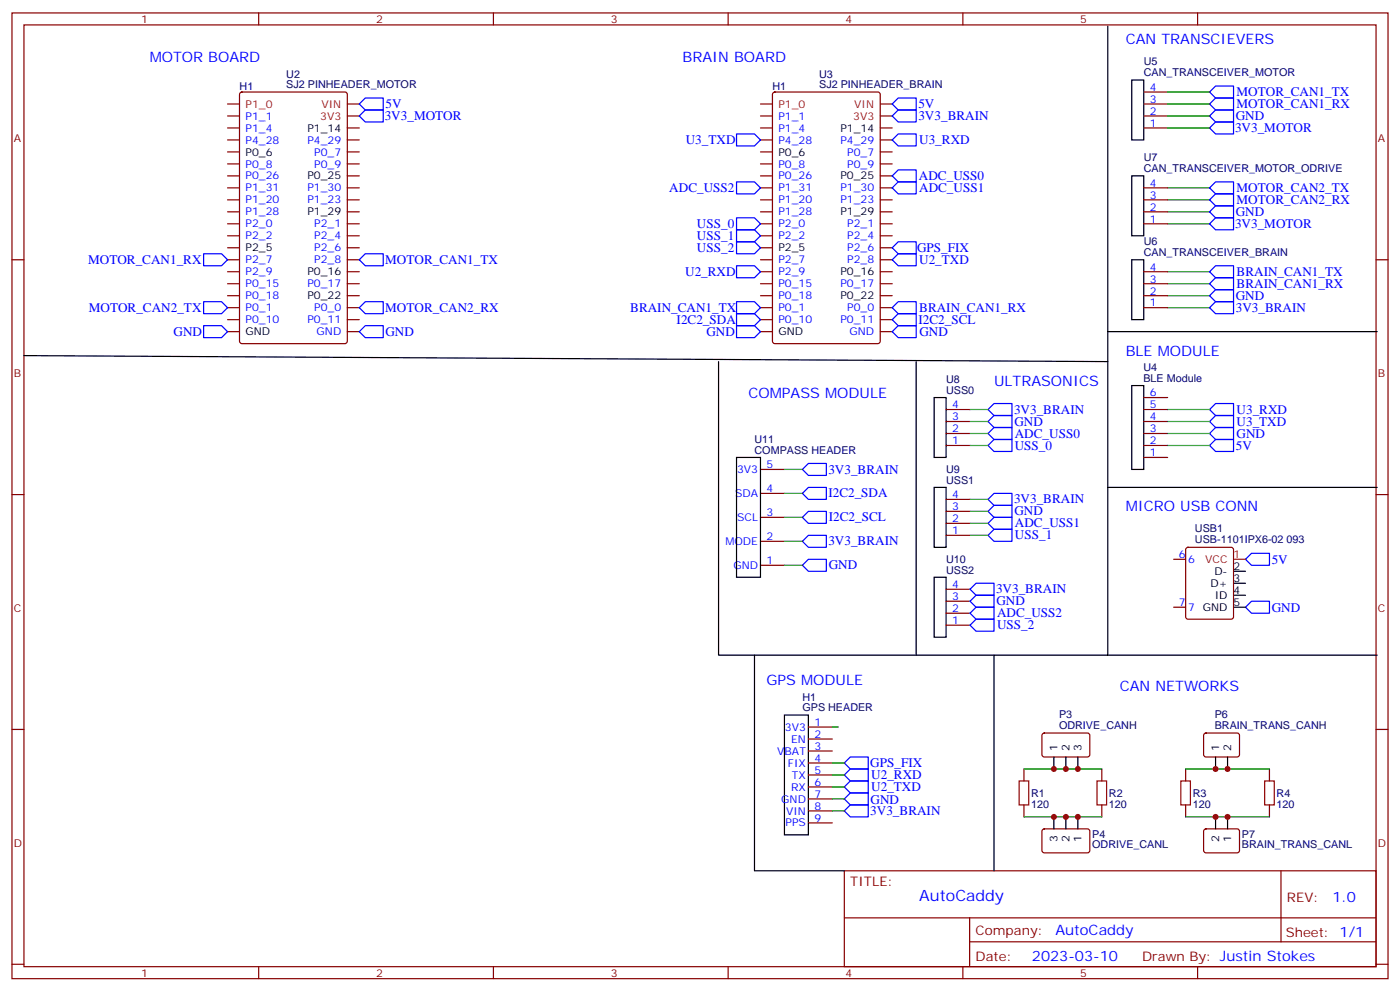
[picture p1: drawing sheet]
<svg xmlns="http://www.w3.org/2000/svg" width="412mm" height="292mm" viewBox="0 0 412 292" stroke-linecap="round" stroke-linejoin="round" font-family="sans-serif">
<g fill="none" stroke="#870000" stroke-width=".35">
<path d="M3.5 3.8h405.4v284.3h-405.4zM7.1 7.3h398.2v277.3h-398.2zM76.2 3.8v3.5M145.3 3.8v3.5M214.5 3.8v3.5M283.6 3.8v3.5M352.8 3.8v3.5M67 30.6h3.6M67 34.1h3.6M67 37.7h3.6M70.8 27.3l.5-.2h30.3l.7 .4v73l-.5 .6-30.5 .1-.7-.5v-72.9zM102.3 30.6h3.5"/>
<path d="M102.3 34.1h3.5M102.3 37.7h3.5M224 30.6h3.5M224 34.1h3.5M224 37.7h3.5M227.8 27.3l.4-.2h30.4l.6 .4 .1 73-.5 .6-30.6 .1-.6-.5-.1-72.9zM259.3 30.6h3.5M259.3 34.1h3.5M259.3 37.7h3.5M336.9 30.6h7.1M336.9 34.1h7.1M336.9 37.7h7.1"/>
<path d="M336.9 27.1h7.1M67 41.2h3.6M67 44.7h3.6M67 48.3h3.6M67 51.8h3.6M67 55.3h3.6M67 58.8h3.6M102.3 41.2h3.5M102.3 44.7h3.5M102.3 48.3h3.5M102.3 51.8h3.5M102.3 55.3h3.5"/>
<path d="M102.3 58.8h3.5M224 41.2h3.5M224 44.7h3.5M224 48.3h3.5M224 51.8h3.5M224 55.3h3.5M224 58.8h3.5M259.3 41.2h3.5M259.3 44.7h3.5M259.3 48.3h3.5M259.3 51.8h3.5M259.3 55.3h3.5"/>
<path d="M259.3 58.8h3.5M336.9 55.3h7.1M336.9 58.8h7.1M3.5 76.5h3.6M67 76.5h3.6M67 62.4h3.6M67 65.9h3.6M67 69.4h3.6M67 73h3.6M102.3 76.5h3.5M102.3 62.4h3.5M102.3 65.9h3.5"/>
<path d="M102.3 69.4h3.5M102.3 73h3.5M224 76.5h3.5M224 62.4h3.5M224 65.9h3.5M224 69.4h3.5M224 73h3.5M259.3 76.5h3.5M259.3 62.4h3.5M259.3 65.9h3.5M259.3 69.4h3.5M259.3 73h3.5"/>
<path d="M336.9 62.4h7.1M336.9 65.9h7.1M405.3 76.5h3.6M67 80h3.6M67 83.5h3.6M67 87.1h3.6M67 90.6h3.6M67 94.1h3.6M67 97.6h3.6M102.3 80h3.5M102.3 83.5h3.5M102.3 87.1h3.5"/>
<path d="M102.3 90.6h3.5M102.3 94.1h3.5M102.3 97.6h3.5M224 80h3.5M224 83.5h3.5M224 87.1h3.5M224 90.6h3.5M224 94.1h3.5M224 97.6h3.5M259.3 80h3.5M259.3 83.5h3.5M259.3 87.1h3.5"/>
<path d="M259.3 90.6h3.5M259.3 94.1h3.5M259.3 97.6h3.5M336.9 80h7.1M336.9 83.5h7.1M336.9 87.1h7.1M336.9 90.6h7.1M336.9 117.1h7.1M224 138.2h7.1M278.7 120.6h7.1M278.7 124.1h7.1M278.7 127.6h7.1"/>
<path d="M278.7 131.2h7.1M336.9 120.6h7.1M336.9 124.1h7.1M336.9 127.6h7.1M336.9 131.2h7.1M336.9 134.7h7.1M3.5 145.6h3.6M224 145.3h7.1M224 152.3h7.1M224 159.4h7.1M278.7 147h7.1M278.7 150.6h7.1"/>
<path d="M278.7 154.1h7.1M278.7 157.6h7.1M405.3 145.6h3.6M224 166.4h7.1M278.7 173.5h7.1M278.7 177h7.1M345.7 178.8h3.5M345.7 164.7h3.5M349.5 161.4l.5-.3h12.7l.6 .5 .1 20-.5 .7h-12.9l-.7-.4-.1-20zM278.7 180.6h7.1M278.7 184.1h7.1M3.5 214.8h3.6"/>
<path d="M238.1 214.1h7.1M238.1 217.6h7.1M307.2 216l.4-.2 13 .1 .4 .6v6l-.7 .4-13-.1-.4-.6v-5.7zM354.8 216l.4-.2 9.5 .1 .4 .6v6l-.7 .4-9.4-.1-.5-.6v-5.7zM405.3 214.8h3.6M238.1 221.1h7.1M238.1 224.6h7.1M238.1 228.2h7.1M238.1 231.7h7.1M238.1 235.2h7.1M238.1 238.8h7.1M301.6 226.4v3.5"/>
<path d="M301.6 237v3.5M324.6 226.4v3.5M324.6 237v3.5M349.2 226.4v3.5M349.2 237v3.5M373.9 226.4v3.5M373.9 237v3.5M238.1 242.3h7.1M248.7 256.4h156.6v28.2h-156.6zM307.2 244.3l.4-.2h13l.4 .7v5.9l-.7 .4-13-.1-.4-.6v-5.6zM354.8 244.3l.4-.2h9.5l.4 .7v5.9l-.7 .4-9.4-.1-.5-.6v-5.6zM377.3 256.4v20.9"/>
<path d="M248.7 270.2h156.5M285.6 277.3h119.6M285.6 270.2v14.2M3.5 283.9h3.6M76.2 284.6v3.5M145.3 284.6v3.5M214.5 284.6v3.5M283.6 284.6v3.5M352.8 284.6v3.5M405.3 283.9h3.6"/>
</g>
<path d="M300.2 229.9h2.8v7.1h-2.8zM323.1 229.9h2.9v7.1h-2.9zM347.8 229.9h2.9v7.1h-2.9zM372.5 229.9h2.9v7.1h-2.9z" fill="none" stroke="#a10000" stroke-width=".35"/>
<g fill="none" stroke="#000" stroke-width=".35">
<path d="M326.3 7.7v185.2M333.4 23.6h3.5v17.6h-3.5zM333.4 51.8h3.5v17.6h-3.5zM333.4 76.5h3.5v17.6h-3.5zM326.3 97.6h79.4M7.1 104.7l319.2 1.8M211.7 106.5v86.4h10.5M269.9 106.5v86.4M275.2 117.1h3.5v17.6h-3.5zM333.4 113.5h3.5v24.7h-3.5zM217 134.7h7v35.3h-7zM275.2 143.5h3.5v17.6h-3.5z"/>
<path d="M326.3 143.5h79.4M275.2 170h3.5v17.6h-3.5zM363.4 178.8h3.5M363.4 175.3h3.5M363.4 171.7h3.5M363.4 168.2h3.5M292.8 192.9h-70.6v63.5h26.5M326.3 192.9h-33.5v63.5M326.3 192.9h79.4M231.1 210.5h7v35.3h-7zM310.4 222.9v3.5M314 222.9v3.5"/>
<path d="M317.5 222.9v3.5M358.1 222.9v3.5M361.6 222.9v3.5M310.4 240.5v3.6M314 240.5v3.6M317.5 240.5v3.6M358.1 240.5v3.6M361.6 240.5v3.6"/>
</g>
<g fill="none" stroke="#00f" stroke-width=".35">
<path d="M105.8 30.6l1.8-1.7h5.3v3.5h-5.3zM105.8 34.1l1.8-1.7h5.3v3.5h-5.3zM217 39.4h5.2l1.8 1.8-1.8 1.8h-5.2zM262.8 30.6l1.8-1.7h5.3v3.5h-5.3zM262.8 34.1l1.8-1.7h5.3v3.5h-5.3zM356.3 30.6l1.8-1.7h5.3v3.5h-5.3zM356.3 27.1l1.8-1.8h5.3v3.6h-5.3zM358.1 35.9h5.3v3.5h-5.3l-1.8-1.7zM358.1 32.4h5.3v3.5h-5.3l-1.8-1.8zM217 53.6h5.2l1.8 1.7-1.8 1.8h-5.2zM262.8 41.2l1.8-1.8h5.3v3.6h-5.3zM262.8 55.3l1.8-1.7h5.3v3.5h-5.3z"/>
<path d="M262.8 51.8l1.8-1.8h5.3v3.6h-5.3zM356.3 58.8l1.8-1.7h5.3v3.5h-5.3zM358.1 53.6h5.3v3.5h-5.3l-1.8-1.8zM60 74.7h5.3l1.7 1.8-1.7 1.7h-5.3zM105.8 76.5l1.8-1.8h5.3v3.5h-5.3zM217 78.2h5.2l1.8 1.8-1.8 1.8h-5.2zM217 64.1h5.2l1.8 1.8-1.8 1.8h-5.2zM217 67.7h5.2l1.8 1.7-1.8 1.8h-5.2zM217 71.2h5.2l1.8 1.8-1.8 1.7h-5.2zM262.8 76.5l1.8-1.8h5.3v3.5h-5.3zM262.8 73l1.8-1.8h5.3v3.5h-5.3zM356.3 65.9l1.8-1.8h5.3v3.6h-5.3z"/>
<path d="M358.1 78.2h5.3v3.6h-5.3l-1.8-1.8zM358.1 60.6h5.3v3.5h-5.3l-1.8-1.7zM60 95.9h5.3l1.7 1.7-1.7 1.8h-5.3zM60 88.8h5.3l1.7 1.8-1.7 1.8h-5.3zM105.8 97.6l1.8-1.7h5.3v3.5h-5.3zM105.8 90.6l1.8-1.8h5.3v3.6h-5.3zM217 95.9h5.2l1.8 1.7-1.8 1.8h-5.2zM217 88.8h5.2l1.8 1.8-1.8 1.8h-5.2zM217 92.4h5.2l1.8 1.7-1.8 1.8h-5.2zM262.8 97.6l1.8-1.7h5.3v3.5h-5.3zM262.8 90.6l1.8-1.8h5.3v3.6h-5.3zM262.8 94.1l1.8-1.7h5.3v3.5h-5.3z"/>
<path d="M356.3 83.5l1.8-1.7h5.3v3.5h-5.3zM356.3 90.6l1.8-1.8h5.3v3.6h-5.3zM358.1 85.3h5.3v3.5h-5.3l-1.8-1.7zM236.4 138.2l1.7-1.7h5.3v3.5h-5.3zM291 120.6l1.8-1.8h5.3v3.5h-5.3zM291 124.1l1.8-1.8h5.3v3.6h-5.3zM291 127.6l1.8-1.7h5.3v3.5h-5.3zM291 131.2l1.8-1.8h5.3v3.5h-5.3zM356.3 131.2l1.8-1.8h5.3v3.5h-5.3zM356.3 120.6l1.8-1.8h5.3v3.5h-5.3zM358.1 125.9h5.3v3.5h-5.3l-1.8-1.8zM358.1 122.3h5.3v3.6h-5.3l-1.8-1.8z"/>
<path d="M236.4 145.3l1.7-1.8h5.3v3.5h-5.3zM236.4 152.3l1.7-1.7h5.3v3.5h-5.3zM238.1 157.6h5.3v3.5h-5.3l-1.7-1.7zM291 147l1.8-1.7h5.3v3.5h-5.3zM291 150.6l1.8-1.8h5.3v3.5h-5.3zM291 154.1l1.8-1.8h5.3v3.6h-5.3zM291 157.6l1.8-1.7h5.3v3.5h-5.3zM236.4 166.4l1.7-1.7h5.3v3.5h-5.3zM285.8 173.5l1.7-1.8h5.3v3.6h-5.3zM285.8 177l1.7-1.7h5.3v3.5h-5.3zM287.5 178.8h5.3v3.5h-5.3l-1.7-1.7zM366.9 164.7l1.8-1.8h5.2v3.5h-5.2z"/>
<path d="M366.9 178.8l1.8-1.8h5.2v3.6h-5.2zM285.8 184.1l1.7-1.8h5.3v3.5h-5.3zM248.7 235.2l1.8-1.7h5.3v3.5h-5.3zM248.7 231.7l1.8-1.8h5.3v3.6h-5.3zM248.7 228.2l1.8-1.8h5.3v3.5h-5.3zM248.7 238.8l1.8-1.8h5.3v3.5h-5.3zM248.7 224.6l1.8-1.7h5.3v3.5h-5.3z"/>
</g>
<g fill="none" stroke="#008700" stroke-width=".35">
<path d="M344 37.7h12.3M344 34.1h12.3M344 30.6h12.3M344 27.1h12.3M344 55.3h12.3M344 58.8h12.3M344 62.4h12.3M344 65.9h12.3M344 80h12.3M344 83.5h12.3M344 87.1h12.3M344 90.6h12.3"/>
<path d="M231.1 138.2h5.3M285.8 131.2h5.2M285.8 127.6h5.2M285.8 124.1h5.2M285.8 120.6h5.2M344 131.2h12.3M344 127.6h12.3M344 124.1h12.3M344 120.6h12.3M231.1 145.3h5.3M231.1 152.3h5.3M231.1 159.4h5.3"/>
<path d="M285.8 147h5.2M285.8 150.6h5.2M285.8 154.1h5.2M285.8 157.6h5.2M231.1 166.4h5.3M245.2 214.1h1.7M245.2 235.2h3.5M245.2 238.8h3.5M245.2 231.7h3.5M245.2 228.2h3.5M245.2 224.6h3.5M301.6 226.4h23"/>
<path d="M349.2 226.4h24.7M301.6 240.5h23M349.2 240.5h24.7"/>
</g>
<path d="M363.4 164.7h3.5" fill="none" stroke="#f00" stroke-width=".35"/>
<g fill="#c00">
<circle cx="317.5" cy="240.5" r=".88"/>
<circle cx="314" cy="240.5" r=".88"/>
<circle cx="310.4" cy="240.5" r=".88"/>
<circle cx="310.4" cy="226.4" r=".88"/>
<circle cx="314" cy="226.4" r=".88"/>
<circle cx="317.5" cy="226.4" r=".88"/>
<circle cx="358.1" cy="226.4" r=".88"/>
<circle cx="361.6" cy="226.4" r=".88"/>
<circle cx="361.6" cy="240.5" r=".88"/>
<circle cx="358.1" cy="240.5" r=".88"/>
</g>
<text font-size="4.6" fill="#00f" x="270.8" y="265.4">AutoCaddy</text>
<g font-size="4.2" fill="#00f">
<text x="331.6" y="13">CAN TRANSCIEVERS</text>
<text x="44.1" y="18.3">MOTOR BOARD</text>
<text x="201.1" y="18.3">BRAIN BOARD</text>
<text x="331.6" y="104.7">BLE MODULE</text>
<text x="292.8" y="113.5">ULTRASONICS</text>
<text x="220.5" y="117.1">COMPASS MODULE</text>
<text x="331.6" y="150.6">MICRO USB CONN</text>
<text x="225.8" y="201.7">GPS MODULE</text>
<text x="329.8" y="203.5">CAN NETWORKS</text>
<text x="392.5" y="265.7">1.0</text>
<text x="310.9" y="275.2">AutoCaddy</text>
<text x="304" y="283">2023-03-10</text>
</g>
<g font-size="3.9" fill="#00f">
<text x="364.3" y="28.3">MOTOR_CAN1_TX</text>
<text x="113.3" y="35.5">3V3_MOTOR</text>
<text x="113.5" y="31.9">5V</text>
<text x="270.5" y="31.9">5V</text>
<text x="270.5" y="35.5">3V3_BRAIN</text>
<text x="364" y="35.4">GND</text>
<text x="364.3" y="31.9">MOTOR_CAN1_RX</text>
<text x="363.8" y="39">3V3_MOTOR</text>
<text x="202" y="42.4">U3_TXD</text>
<text x="270.8" y="42.5">U3_RXD</text>
<text x="270.7" y="53">ADC_USS0</text>
<text x="197.2" y="56.6">ADC_USS2</text>
<text x="270.8" y="56.5">ADC_USS1</text>
<text x="364.3" y="56.6">MOTOR_CAN2_TX</text>
<text x="364" y="63.6">GND</text>
<text x="364.3" y="60.1">MOTOR_CAN2_RX</text>
<text x="205.3" y="67.2">USS_0</text>
<text x="205.3" y="70.7">USS_1</text>
<text x="363.8" y="67.2">3V3_MOTOR</text>
<text x="26" y="77.8">MOTOR_CAN1_RX</text>
<text x="113.5" y="77.7">MOTOR_CAN1_TX</text>
<text x="205.3" y="74.2">USS_2</text>
<text x="270.1" y="74.3">GPS_FIX</text>
<text x="270.8" y="77.7">U2_TXD</text>
<text x="201.8" y="81.3">U2_RXD</text>
<text x="364.3" y="81.3">BRAIN_CAN1_TX</text>
<text x="364" y="88.3">GND</text>
<text x="364.3" y="84.8">BRAIN_CAN1_RX</text>
<text x="26.2" y="91.9">MOTOR_CAN2_TX</text>
<text x="113.5" y="91.8">MOTOR_CAN2_RX</text>
<text x="185.6" y="91.8">BRAIN_CAN1_TX</text>
<text x="199.3" y="95.4">I2C2_SDA</text>
<text x="270.6" y="95.3">I2C2_SCL</text>
<text x="270.8" y="91.8">BRAIN_CAN1_RX</text>
<text x="364" y="91.9">3V3_BRAIN</text>
<text x="51.1" y="98.9">GND</text>
<text x="113.5" y="99">GND</text>
<text x="208.1" y="98.9">GND</text>
<text x="270.8" y="99">GND</text>
<text x="298.7" y="121.8">3V3_BRAIN</text>
<text x="298.8" y="125.3">GND</text>
<text x="364.3" y="125.4">U3_TXD</text>
<text x="364.3" y="121.8">U3_RXD</text>
<text x="298.9" y="128.8">ADC_USS0</text>
<text x="364.3" y="129">GND</text>
<text x="298.9" y="132.4">USS_0</text>
<text x="364" y="132.4">5V</text>
<text x="244" y="139.4">3V3_BRAIN</text>
<text x="244" y="146.5">I2C2_SDA</text>
<text x="298.7" y="148.2">3V3_BRAIN</text>
<text x="244.1" y="153.5">I2C2_SCL</text>
<text x="298.8" y="151.8">GND</text>
<text x="299" y="155.3">ADC_USS1</text>
<text x="244" y="160.6">3V3_BRAIN</text>
<text x="299" y="158.8">USS_1</text>
<text x="244.1" y="167.6">GND</text>
<text x="374.6" y="166">5V</text>
<text x="293.4" y="174.7">3V3_BRAIN</text>
<text x="293.5" y="178.2">GND</text>
<text x="293.7" y="181.8">ADC_USS2</text>
<text x="293.7" y="185.3">USS_2</text>
<text x="374.6" y="180.1">GND</text>
<text x="256.4" y="225.8">GPS_FIX</text>
<text x="256.6" y="232.9">U2_TXD</text>
<text x="256.6" y="229.4">U2_RXD</text>
<text x="256.4" y="240">3V3_BRAIN</text>
<text x="256.4" y="236.6">GND</text>
</g>
<g font-size="3.9" fill="#800">
<text x="250.5" y="261">TITLE:</text>
<text x="379.1" y="265.7">REV:</text>
<text x="287.4" y="275.2">Company:</text>
<text x="378.7" y="275.8">Sheet: 1/1</text>
<text x="287.4" y="282.9">Date:</text>
<text x="336.4" y="282.9">Drawn By: Justin Stokes</text>
</g>
<g font-size="3.2" fill="#800">
<text x="41.6" y="6.8">1</text>
<text x="110.8" y="6.8">2</text>
<text x="179.9" y="6.8">3</text>
<text x="249.1" y="6.8">4</text>
<text x="318.2" y="6.8">5</text>
<text x="4.1" y="41.9">A</text>
<text x="405.9" y="41.9">A</text>
<text x="4.1" y="111.1">B</text>
<text x="405.9" y="111.1">B</text>
<text x="4.1" y="180.2">C</text>
<text x="405.9" y="180.2">C</text>
<text x="4.1" y="249.3">D</text>
<text x="405.9" y="249.3">D</text>
<text x="41.6" y="287.6">1</text>
<text x="110.8" y="287.6">2</text>
<text x="179.9" y="287.6">3</text>
<text x="249.1" y="287.6">4</text>
<text x="318.2" y="287.6">5</text>
</g>
<g font-size="3.2" fill="#000080">
<text x="84.3" y="22.9">U2</text>
<text x="241.3" y="22.9">U3</text>
<text x="336.9" y="22.5">CAN_TRANSCEIVER_MOTOR</text>
<text x="336.9" y="19.3">U5</text>
<text x="70.6" y="26.5">H1</text>
<text x="84.3" y="26">SJ2 PINHEADER_MOTOR</text>
<text x="227.6" y="26.5">H1</text>
<text x="241.3" y="26">SJ2 PINHEADER_BRAIN</text>
<text x="336.9" y="47.5">U7</text>
<text x="336.9" y="50.7">CAN_TRANSCEIVER_MOTOR_ODRIVE</text>
<text x="336.9" y="75.4">CAN_TRANSCEIVER_BRAIN</text>
<text x="336.9" y="72.2">U6</text>
<text x="278.7" y="112.8">U8</text>
<text x="336.8" y="112.5">BLE Module</text>
<text x="336.8" y="109.2">U4</text>
<text x="278.7" y="116">USS0</text>
<text x="222.3" y="130.5">U11</text>
<text x="222.3" y="133.6">COMPASS HEADER</text>
<text x="278.7" y="142.5">USS1</text>
<text x="278.7" y="139.2">U9</text>
<text x="352" y="160">USB-1101IPX6-02 093</text>
<text x="352" y="156.8">USB1</text>
<text x="278.7" y="165.7">U10</text>
<text x="278.7" y="168.9">USS2</text>
<text x="236.4" y="209.5">GPS HEADER</text>
<text x="236.4" y="206.3">H1</text>
<text x="312" y="214.8">ODRIVE_CANH</text>
<text x="312" y="211.5">P3</text>
<text x="357.8" y="214.8">BRAIN_TRANS_CANH</text>
<text x="357.8" y="211.5">P6</text>
<text x="303.7" y="237.8">120</text>
<text x="303.7" y="234.6">R1</text>
<text x="326.7" y="237.8">120</text>
<text x="326.7" y="234.6">R2</text>
<text x="351.4" y="237.8">120</text>
<text x="351.4" y="234.6">R3</text>
<text x="376.1" y="237.8">120</text>
<text x="376.1" y="234.6">R4</text>
<text x="321.7" y="249.8">ODRIVE_CANL</text>
<text x="321.7" y="246.6">P4</text>
<text x="365.8" y="249.8">BRAIN_TRANS_CANL</text>
<text x="365.8" y="246.6">P7</text>
</g>
<g font-size="3.2" fill="#00f">
<text x="338.7" y="26.7">4</text>
<text x="72.3" y="35.2">P1_1</text>
<text x="229.3" y="35.2">P1_1</text>
<text x="338.7" y="30.3">3</text>
<text x="338.7" y="33.8">2</text>
<text x="72.3" y="38.7">P1_4</text>
<text x="229.3" y="38.7">P1_4</text>
<text x="338.7" y="37.3">1</text>
<text x="72.3" y="42.3">P4_28</text>
<text x="90.6" y="42.3">P4_29</text>
<text x="92.6" y="45.8">P0_7</text>
<text x="229.3" y="42.3">P4_28</text>
<text x="247.5" y="42.3">P4_29</text>
<text x="249.6" y="45.8">P0_7</text>
<text x="72.3" y="49.3">P0_8</text>
<text x="72.3" y="52.8">P0_26</text>
<text x="92.6" y="49.3">P0_9</text>
<text x="229.3" y="49.3">P0_8</text>
<text x="229.3" y="52.8">P0_26</text>
<text x="249.6" y="49.3">P0_9</text>
<text x="72.3" y="56.4">P1_31</text>
<text x="72.3" y="59.9">P1_20</text>
<text x="90.6" y="56.4">P1_30</text>
<text x="90.6" y="59.9">P1_23</text>
<text x="229.3" y="56.4">P1_31</text>
<text x="229.3" y="59.9">P1_20</text>
<text x="247.5" y="56.4">P1_30</text>
<text x="247.5" y="59.9">P1_23</text>
<text x="338.7" y="55">4</text>
<text x="338.7" y="58.5">3</text>
<text x="72.3" y="63.4">P1_28</text>
<text x="229.3" y="63.4">P1_28</text>
<text x="338.7" y="62">2</text>
<text x="338.7" y="65.5">1</text>
<text x="72.3" y="67">P2_0</text>
<text x="72.3" y="70.5">P2_2</text>
<text x="92.6" y="67">P2_1</text>
<text x="92.6" y="70.5">P2_4</text>
<text x="229.3" y="67">P2_0</text>
<text x="229.3" y="70.5">P2_2</text>
<text x="249.6" y="67">P2_1</text>
<text x="249.6" y="70.5">P2_4</text>
<text x="72.3" y="77.5">P2_7</text>
<text x="92.6" y="74">P2_6</text>
<text x="92.6" y="77.5">P2_8</text>
<text x="229.3" y="77.5">P2_7</text>
<text x="249.6" y="74">P2_6</text>
<text x="249.6" y="77.5">P2_8</text>
<text x="72.3" y="81.1">P2_9</text>
<text x="229.3" y="81.1">P2_9</text>
<text x="338.7" y="79.7">4</text>
<text x="338.7" y="83.2">3</text>
<text x="72.3" y="84.6">P0_15</text>
<text x="72.3" y="88.1">P0_18</text>
<text x="90.6" y="84.6">P0_17</text>
<text x="229.3" y="84.6">P0_15</text>
<text x="229.3" y="88.1">P0_18</text>
<text x="247.5" y="84.6">P0_17</text>
<text x="338.7" y="86.7">2</text>
<text x="72.3" y="91.7">P0_1</text>
<text x="72.3" y="95.2">P0_10</text>
<text x="90.6" y="95.2">P0_11</text>
<text x="92.6" y="91.7">P0_0</text>
<text x="229.3" y="91.7">P0_1</text>
<text x="229.3" y="95.2">P0_10</text>
<text x="247.5" y="95.2">P0_11</text>
<text x="249.6" y="91.7">P0_0</text>
<text x="338.7" y="90.2">1</text>
<text x="93.3" y="98.7">GND</text>
<text x="250.2" y="98.7">GND</text>
<text x="338.7" y="116.7">6</text>
<text x="280.5" y="120.2">4</text>
<text x="280.5" y="123.8">3</text>
<text x="338.7" y="120.2">5</text>
<text x="338.7" y="123.8">4</text>
<text x="280.5" y="127.3">2</text>
<text x="280.5" y="130.8">1</text>
<text x="338.7" y="127.3">3</text>
<text x="338.7" y="130.8">2</text>
<text x="225.8" y="137.9">5</text>
<text x="338.7" y="134.3">1</text>
<text x="217.1" y="139.3">3V3</text>
<text x="216.5" y="146.3">SDA</text>
<text x="225.8" y="144.9">4</text>
<text x="280.5" y="146.7">4</text>
<text x="217.2" y="153.4">SCL</text>
<text x="225.8" y="152">3</text>
<text x="280.5" y="150.2">3</text>
<text x="280.5" y="153.7">2</text>
<text x="213.7" y="160.4">MODE</text>
<text x="225.8" y="159">2</text>
<text x="280.5" y="157.3">1</text>
<text x="216" y="167.5">GND</text>
<text x="225.8" y="166.1">1</text>
<text x="347.2" y="164.3">6</text>
<text x="350" y="165.7">6</text>
<text x="280.5" y="173.1">4</text>
<text x="280.5" y="176.7">3</text>
<text x="347.2" y="178.4">7</text>
<text x="350" y="179.8">7</text>
<text x="280.5" y="180.2">2</text>
<text x="280.5" y="183.7">1</text>
<text x="231.2" y="215.1">3V3</text>
<text x="239.9" y="213.7">1</text>
<text x="233" y="218.7">EN</text>
<text x="239.9" y="217.2">2</text>
<text x="239.9" y="220.8">3</text>
<text x="229" y="222.2">VBAT</text>
<text x="232.1" y="225.7">FIX</text>
<text x="239.9" y="224.3">4</text>
<text x="239.9" y="227.8">5</text>
<text x="233" y="232.8">RX</text>
<text x="233.3" y="229.2">TX</text>
<text x="239.9" y="231.4">6</text>
<text x="230.1" y="236.3">GND</text>
<text x="231.5" y="239.8">VIN</text>
<text x="239.9" y="234.9">7</text>
<text x="239.9" y="238.4">8</text>
<text x="231.4" y="243.3">PPS</text>
<text x="239.9" y="241.9">9</text>
</g>
<g font-size="3.2" fill="#f00">
<text x="72.3" y="31.7">P1_0</text>
<text x="94.3" y="35.2">3V3</text>
<text x="94.7" y="31.7">VIN</text>
<text x="229.3" y="31.7">P1_0</text>
<text x="251.3" y="35.2">3V3</text>
<text x="251.7" y="31.7">VIN</text>
<text x="355" y="165.7">VCC</text>
<text x="363.4" y="164.3">1</text>
</g>
<g font-size="3.2">
<text x="90.6" y="38.7">P1_14</text>
<text x="247.5" y="38.7">P1_14</text>
<text x="72.3" y="45.8">P0_6</text>
<text x="229.3" y="45.8">P0_6</text>
<text x="90.6" y="52.8">P0_25</text>
<text x="247.5" y="52.8">P0_25</text>
<text x="90.6" y="63.4">P1_29</text>
<text x="247.5" y="63.4">P1_29</text>
<text x="72.3" y="74">P2_5</text>
<text x="229.3" y="74">P2_5</text>
<text x="90.6" y="81.1">P0_16</text>
<text x="247.5" y="81.1">P0_16</text>
<text x="90.6" y="88.1">P0_22</text>
<text x="247.5" y="88.1">P0_22</text>
<text x="72.3" y="98.7">GND</text>
<text x="229.3" y="98.7">GND</text>
<text x="363.4" y="167.9">2</text>
<text x="356.6" y="172.8">D+</text>
<text x="357.7" y="169.3">D-</text>
<text x="363.4" y="171.4">3</text>
<text x="354.3" y="179.8">GND</text>
<text x="357.8" y="176.3">ID</text>
<text x="363.4" y="178.4">5</text>
<text x="363.4" y="174.9">4</text>
<text x="311.5" y="221.1" transform="rotate(-90 311.5 221.1)">1</text>
<text x="315" y="221.1" transform="rotate(-90 315 221.1)">2</text>
<text x="318.6" y="221.1" transform="rotate(-90 318.6 221.1)">3</text>
<text x="359.1" y="221.1" transform="rotate(-90 359.1 221.1)">1</text>
<text x="362.7" y="221.1" transform="rotate(-90 362.7 221.1)">2</text>
<text x="311.5" y="247.8" transform="rotate(-90 311.5 247.8)">3</text>
<text x="315" y="247.8" transform="rotate(-90 315 247.8)">2</text>
<text x="318.6" y="247.8" transform="rotate(-90 318.6 247.8)">1</text>
<text x="359.1" y="247.8" transform="rotate(-90 359.1 247.8)">2</text>
<text x="362.7" y="247.8" transform="rotate(-90 362.7 247.8)">1</text>
</g>
</svg>
